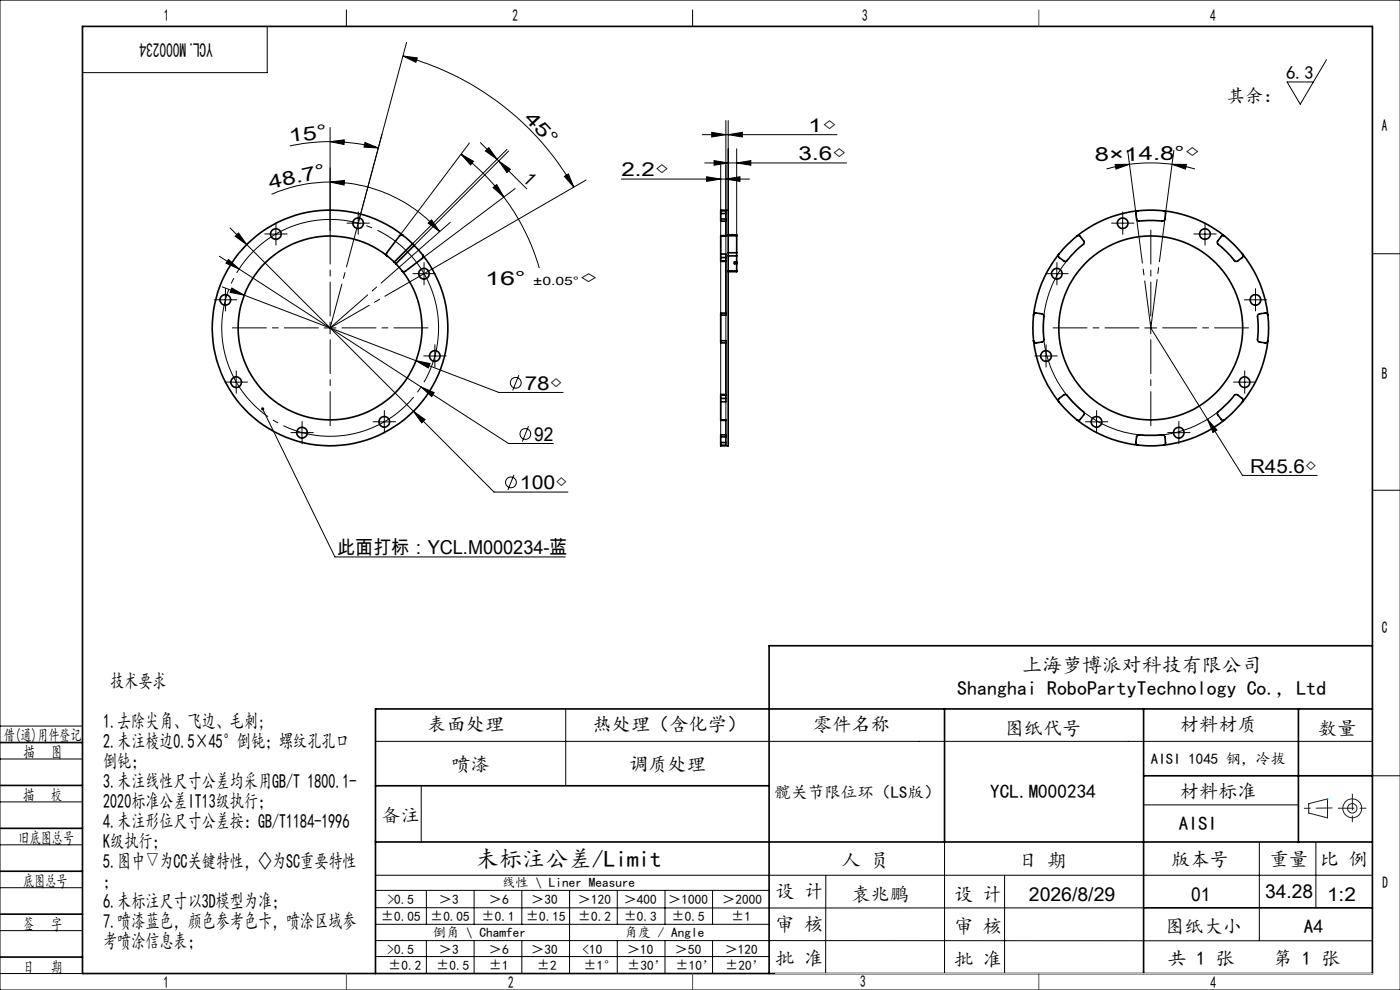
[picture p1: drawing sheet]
<svg xmlns="http://www.w3.org/2000/svg" width="297mm" height="210mm" viewBox="0 0 297 210" stroke-linecap="round" stroke-linejoin="round" font-family="sans-serif">
<g fill="none" stroke="#000" stroke-width=".21">
<path d="M0 0h297v210h-297zM56.7 5.6v9.8h-39.2M73.5 2.1v3.5M85.5 11.9l3 .4-.3 .9zM85.5 11.9a59.8 59.8 0 0 1 36.2 27.8M86.3 9l-10.3 38.3M146.9 2.1v3.5M281.4 12.7l-5.6 9.4-2.7-4.7h5.5M70 38.6l3.1-.3-.1 1zM70 38.6a30.9 30.9 0 0 1 23.3 10.5M70 38.6a32.1 32.1 0 0 0-12.4 2.6M70 27v21.8"/>
<path d="M70 30l3-.3v.9zM70 30a40.2 40.2 0 0 1 10.3 1.4M70 30a39.4 39.4 0 0 0-8.5 1M77.4 30.2l2.9 1.2-3.1-.2zM97.8 32.7l2.6 1.5-.6 .8zM97.8 32.7a46.1 46.1 0 0 1 9.1 9.1M99.6 30.3l-14.8 19.7M101.9 30.3l9.9 9.8M103 32l.7-.7 1.7 2.5zM104.6 39.8l.8-.7 1.5 2.7zM105.8 34.1l2.5 1.8-.7 .7zM107.6 31.7l-20.1 20"/>
<path d="M107.9 32l-20 20.1M109.3 40l-19.7 14.8M119.7 37.4l.9-.5 1.1 2.8zM124.3 38.2l-34.3 19.9M131.8 38h27.2M149 28.6h28.6M149.5 34.6h30.1M149.9 37.5l3 .5-3 .5zM151 28.1l3 .5-3 .5zM151.5 34.1l3 .5-3 .5zM152.9 35v57.7M154 38l3-.5v1z"/>
<path d="M154 25.6v63.4M154.5 28.6l3-.5v1zM154.5 25.6v19M156.3 34.6l3-.5v1zM156.3 31.6v18.4M236.6 34.9l3-.1-2.9 1.1zM239.2 31.9l1.9 14M239.6 34.8a36.3 36.3 0 0 1 9 0M239.6 34.8l-4.9 1M248.6 34.8l3.1 .1-.2 1zM248.6 34.8l4.9 1M249 31.9l-1.7 13.4"/>
<path d="M46.5 54.4l4.2 2.7M48.5 55l2.2 2.1-2.8-1.3zM48.8 48.4l38.9 38.8M49.9 50.1l.7-.7 1.8 2.5zM50.7 57.1l38.6 25M57.3 49.7h2.5M58.5 48.4v2.5M74.7 47.3h2.5M76 46.1v2.5M88.7 58.1h2.5M90 56.8v2.5M90.8 47.3l.7-.7 1.8 2.5z"/>
<path d="M95.5 47.2l-6.7 5.8M106.9 41.8a47.5 47.5 0 0 1 7.5 15.1M223 58.1h2.5M224.2 56.8v2.5M226.3 55.3a22.8 22.8 0 0 0 1.8 30.5 22.8 22.8 0 0 0 30.5 1.4M236.9 47.3h2.5M238.2 46.1v2.5M254.4 49.7h2.5M255.6 48.4v2.5M291.1 53.8h5.9M46.6 63.6h2.5M47.1 60.8l58.7 22.4h13.7"/>
<path d="M47.8 62.4v2.5M49.2 61.1l2.6 1.5-3-.6zM50.1 79.8v2.5M68.8 69.6h2.5M70 68.3v2.5M88.2 76.5l3 .6-.3 1zM91 75.5h2.5M92.3 74.3v2.5M110.1 79.6l-1.3 3.2M220.7 75.5h2.5M221.9 74.3v2.5M242.9 69.6h2.5"/>
<path d="M244.1 68.3v2.5M244.1 69.6l12.1 19.3M264.1 79.8v2.5M265.1 63.6h2.5M266.3 62.4v2.5M48.9 81.1h2.5M55.7 86.7l15.3 31.4h48.9M62.8 91.8h2.5M64.1 90.5v2.5M80.3 89.5h2.5M81.5 88.2v2.5M87.7 87.2l2.5 1.8-.7 .7z"/>
<path d="M87.7 87.2l17.1 17.2h15.7M89.3 82.1l2.8 1.2-.5 .8zM89.3 82.1l18.6 12h9.5M112.1 90.4l-1.3 3.3M231.4 89.5h2.5M232.6 88.2v2.5M248.8 91.8h2.5M250.1 90.5v2.5M256.2 88.9l2 2.3-.9 .5zM256.2 88.9l7.4 12h15.8M262.8 81.1h2.5M109 100.7l-1.3 3.3"/>
<path d="M291.1 104h5.9M0 154h17.5M79.7 157.3h211.4M120 150.4v16.3M0 179.2h17.5M0 161h17.5M0 170.1h17.5M89.4 166.9v11.8M200.4 178.6v27.9M242.6 170.7h32.8M267.2 178.6v21M279.2 178.6v14"/>
<path d="M291.1 164.6h6M0 188.3h17.5M0 197.4h17.5M79.7 185.7h211.4M79.7 199.5l211.4 .1M79.7 192.5l162.9 .1M79.7 188.9h83.5M79.7 196.1h83.5M90.5 188.9v7.2M90.5 199.5v7M100.6 188.9v7.2M100.6 199.5v7"/>
<path d="M110.7 188.9v7.2M110.7 199.5v7M120.8 188.9v17.6M131 188.9v7.2M131 199.5v7M141.1 188.9v7.2M141.1 199.5v7M151.2 188.9v7.2M151.2 199.5v7M175.2 185.7v20.9M213.1 185.7v20.8M0 206.5h17.5"/>
<path d="M79.7 202.9h83.5M163.2 206.5h127.9"/>
<circle cx="109.4" cy="81.2" r="1.14"/>
<circle cx="111.5" cy="92.1" r="1.15"/>
<circle cx="108.4" cy="102.3" r="1.15"/>
</g>
<path d="M92 62.8a23 23 0 0 0-38.5-9.3 23 23 0 0 0 10.5 38.2 23 23 0 0 0 28.4-27.6l-.4-1.3" fill="none" stroke="#000" stroke-width=".21" stroke-dasharray="30.5 1.3 1.3 1.3" stroke-dashoffset="11.6" stroke-linecap="butt"/>
<g fill="none" stroke="#191924" stroke-width=".21">
<path d="M277.6 170.5l4-1v4l-4-1z"/>
<circle cx="286.9" cy="171.5" r="1.01"/>
<circle cx="286.9" cy="171.5" r="2"/>
</g>
<path d="M67.5 69.5h-18.2M70 67v-18.2M70 72v18.3M72.5 69.5h18.3M241.6 69.5h-18.2M244.1 67v-18.2M244.1 72v18.3M246.6 69.5h18.3" fill="none" stroke="#000" stroke-width=".21" stroke-dasharray="30.5 1.3 1.3 1.3" stroke-dashoffset="23.3"/>
<g fill="none" stroke="#000" stroke-width=".21" stroke-dasharray="30.5 1.3 1.3 1.3">
<path d="M57.3 49.6h-1.1M58.5 48.4v-1.1M58.5 50.9v1.1M59.8 49.6h1.1M74.7 47.3h-1.1M76 46.1v-1.1M76 48.6v1.1M77.2 47.3h1.2M88.7 58h-1.1M90 56.8v-1.1M90 59.3v1.1M91.2 58h1.1"/>
<path d="M223 58h-1.2M224.2 56.8v-1.1M224.2 59.3v1.1M225.5 58h1.1M236.9 47.3h-1.1M238.2 46.1v-1.1M238.2 48.6v1.1M239.4 47.3h1.2M254.4 49.6h-1.1M255.6 48.4v-1.1M255.6 50.9v1.1M256.9 49.6h1.1"/>
<path d="M46.6 63.6h-1.2M47.8 62.3v-1.1M47.8 64.8v1.2M49.1 63.6h1.1M50.1 79.8v-1.1M91 75.5h-1.1M92.3 74.3v-1.2M92.3 76.8v1.1M93.5 75.5h1.1M220.7 75.5h-1.2M221.9 74.3v-1.2M221.9 76.8v1.1"/>
<path d="M223.2 75.5h1.1M264.1 79.8v-1.1M265.1 63.6h-1.1M266.4 62.3v-1.1M266.4 64.8v1.2M267.6 63.6h1.1M48.9 81h-1.2M50.1 82.3v1.1M51.4 81h1.1M62.8 91.8h-1.1M64.1 90.5v-1.1M64.1 93v1.1"/>
<path d="M65.3 91.8h1.2M80.3 89.5h-1.1M81.5 88.2v-1.1M81.5 90.7v1.1M82.8 89.5h1.1M231.4 89.5h-1.1M232.6 88.2v-1.1M232.6 90.7v1.1M233.9 89.5h1.1M248.8 91.8h-1.1M250.1 90.5v-1.1M250.1 93v1.1"/>
<path d="M251.3 91.8h1.2M262.8 81h-1.1M264.1 82.3v1.1M265.3 81h1.1"/>
</g>
<path d="M244.1 69.5l3.2-24.2" fill="none" stroke="#000" stroke-width=".21" stroke-dasharray="30.5 1.3 1.3 1.3" stroke-dashoffset="20.1"/>
<path d="M244.1 69.5l-3-23.6" fill="none" stroke="#000" stroke-width=".21" stroke-dasharray="30.5 1.3 1.3 1.3" stroke-dashoffset="20.4"/>
<path d="M70 69.5l18.8-16.5" fill="none" stroke="#000" stroke-width=".21" stroke-dasharray="30.5 1.3 1.3 1.3" stroke-dashoffset="19.9"/>
<path d="M76 47.3l-6 22.2M70 69.5l20-11.5" fill="none" stroke="#000" stroke-width=".21" stroke-dasharray="30.5 1.3 1.3 1.3" stroke-dashoffset="20.9"/>
<g fill="none" stroke="#000" stroke-width=".35">
<path d="M17.5 5.6h273.6v200.9h-273.6zM82.1 54.3l1.5 1.3M82.1 54.3a19.5 19.5 0 0 0-31.1 10.9 19.5 19.5 0 0 0 23.3 23.4 19.5 19.5 0 0 0 11-31.1M83.6 55.6l.4 .3M84 55.9l1.3 1.6M85.5 49.9a.47 .47 0 0 0-.7 .1l-2.7 3.6-.1 .4 .1 .3M85.5 49.9l2 1.8M85.5 49.9a25 25 0 0 0-39.9 14.2 25 25 0 0 0 29.9 29.8 25 25 0 0 0 14.2-39.8M87.5 51.7l.4 .4M87.5 51.7l-3.9 3.9M87.9 52.1l1.8 2M87.9 52.1l-3.9 3.8"/>
<path d="M89.7 54.1a.47 .47 0 0 1-.1 .7l-3.7 2.8-.6-.1M152.9 53.9h1.1v12.9h-1.1M152.9 50.1v3.8M152.9 44.7h1.1v5.4h-1.1M152.9 44.7v-.1h1.6v50h-1.6v-.2M152.9 53.9v.7M152.9 55.3l1.1 .1M152.9 44.7v.6M152.9 46.5v.4h1.1M152.9 54.6h1.1M152.9 55.3h1.1M152.9 45.3v1.2"/>
<path d="M152.9 54.6v.7M152.9 45.3h1.1M152.9 46.5h1.1M154 50l-1.1 .1M154.5 49.8h1.8v.2M154.5 57.5h1.8M154.5 54.3h1.8M154.5 53.6h1.8M154.5 50h1.8M156.3 55.6h-.5v.3h.5M156.3 55.9v1.6M156.3 54.3v1.3"/>
<path d="M156.3 53.6v.7M156.3 57.5v.1h-1.8M156.3 50v3.6M156.3 55.6v.3M224.6 53.9a25.3 25.3 0 0 0-5.3 12.9M228.5 50.1l.4-.1 .3 .2 .7 1v.5l-1.5 1.3-2.3 2.4h-.4l-1-.8a.52 .52 0 0 1-.1-.7M228.5 50.1l-2.1 1.8-1.8 2M241.4 44.7a.49 .49 0 0 0-.5 .6l.2 1.3 .5 .3 1.9-.1 3.1 .1a.49 .49 0 0 0 .5-.4l.2-1.4-.5-.4M241.4 44.7l2.1-.1 3.3 .1M241.4 44.7a24.5 24.5 0 0 0-12.9 5.4M246.8 44.7a24.5 24.5 0 0 1 13 5.4M259.8 50.1h-.7l-.8 1.1v.5l1.9 1.7 1.9 2h.4l1.1-.8 .1-.4-.1-.3"/>
<path d="M259.8 50.1l2 1.8 1.8 2M263.6 53.9a24.5 24.5 0 0 1 5.4 12.9M152.9 72.3h1.1v12.9h-1.1M152.9 66.8v5.5M152.9 72.3v.4h1.1M154 66.4h-1.1v.4M219.3 66.8l.2-.3 .3-.1 1.2 .2 .4 .3v5.4l-.3 .3-1.4 .1-.2-.1-.2-.3M219.3 66.8l-.2 2.8 .2 2.7M219.3 72.3a25.3 25.3 0 0 0 5.3 12.9M269 66.8l-.4-.4-1.4 .2a.49 .49 0 0 0-.4 .5l.1 1.9-.1 3.1 .3 .5 1.3 .1a.49 .49 0 0 0 .6-.4M269 66.8a21 21 0 0 1 0 5.5M269 72.3a24.5 24.5 0 0 1-5.4 12.9"/>
<path d="M152.9 89.1h1.1v5.3h-1.1M152.9 85.2v3.9M152.9 84.5v.7M152.9 89.1l1.1 .1M152.9 93.9v.5M152.9 84.5h1.1M152.9 83.8v.7M152.9 92.7v1.2M152.9 83.8h1.1M152.9 93.9h1.1M152.9 92.7h1.1M154 83.7l-1.1 .1"/>
<path d="M154 92.2h-1.1v.5M224.6 85.2a.47 .47 0 0 1 .1-.7l1-.8 .6 .1 1.3 1.5 2.3 2.1v.5l-.7 1.1a.47 .47 0 0 1-.7 .1M224.6 85.2l2.3 2.5 1.6 1.4M228.5 89.1a25.3 25.3 0 0 0 12.9 5.3M241.4 94.4l-.3-.2-.2-.3 .2-1.3 .4-.4h5.3l.3 .5 .2 1.2-.1 .2-.4 .3M241.4 94.4l2.1 .2 3.3-.2M259.8 89.1a25.3 25.3 0 0 1-13 5.3M263.6 85.2l.1-.3-.2-.4-1-.8-.6 .1-1.2 1.5-2.4 2.1v.5l.8 1.1a.47 .47 0 0 0 .7 .1M263.6 85.2l-1.8 2-2 1.9M291.1 137h-127.9v69.5M0 157.5h17.5M200.4 150.4v28.2"/>
<path d="M242.6 150.4v56.1M275.4 150.4v28.3M291.1 150.4h-211.4v56.1M0 175.7h17.5M0 166.6h17.5M79.7 166.7h83.5M79.7 178.6h211.4M242.6 164.6h48.5M0 184.8h17.5M0 193.9h17.5M242.6 192.6h48.5M0 203h17.5"/>
<circle cx="58.5" cy="49.6" r="1.12"/>
<circle cx="76" cy="47.3" r="1.12"/>
<circle cx="89.9" cy="58.1" r="1.12"/>
<circle cx="224.2" cy="58.1" r="1.12"/>
<circle cx="238.2" cy="47.3" r="1.12"/>
<circle cx="255.6" cy="49.6" r="1.12"/>
<circle cx="47.8" cy="63.6" r="1.12"/>
<circle cx="92.2" cy="75.5" r="1.12"/>
<circle cx="221.9" cy="75.5" r="1.12"/>
<circle cx="244.1" cy="69.6" r="19.5"/>
<circle cx="266.3" cy="63.6" r="1.12"/>
<circle cx="50.1" cy="81.1" r="1.12"/>
<circle cx="64.1" cy="91.8" r="1.12"/>
<circle cx="81.5" cy="89.5" r="1.13"/>
<circle cx="232.6" cy="89.5" r="1.13"/>
<circle cx="250.1" cy="91.8" r="1.12"/>
<circle cx="264" cy="81.1" r="1.12"/>
</g>
<path d="M282.6 171.4l-5.9 .1M283.9 171.4h6M286.9 168.4v6" fill="none" stroke="#191924" stroke-width=".21" stroke-dasharray="6.3 1.3 1.3 1.3" stroke-dashoffset="3"/>
<path d="M164.5 206.5h126.6" fill="none" stroke="#c0c0c0" stroke-width=".21"/>
<path d="M220.4 2.1v3.5M73.5 206.5v3.5M146.9 206.5v3.5M220.4 206.5v3.5" fill="none" stroke="#00f" stroke-width=".21"/>
<path d="M281.6 169.5h.1" fill="none" stroke="#0ff" stroke-width=".21"/>
<g fill="#000">
<path d="M55.6 86.4a.35 .35 0 0 1 .5 .2 .35 .35 0 0 1-.4 .4 .35 .35 0 0 1-.2-.5l.2 .2z"/>
<path d="M77.4 30.2l2.9 1.2-3.1-.2zM70 30l3-.3v.9z"/>
<path d="M103 32l.7-.7 1.7 2.5zM105.8 34.1l2.5 1.8-.7 .7z"/>
<path d="M119.7 37.4l.9-.5 1.1 2.8zM85.5 11.9l3 .4-.3 .9z"/>
<path d="M149.9 37.5l3 .5-3 .5zM154 38l3-.5v1z"/>
<path d="M248.6 34.8l3.1 .1-.2 1zM236.6 34.9l3-.1-2.9 1.1z"/>
<path d="M48.5 55l-.6 .8 2.8 1.3zM89.3 82.1l2.3 2 .5-.8z"/>
<path d="M90.8 47.3l.7-.7 1.8 2.5zM70 38.6l3.1-.3-.1 1z"/>
<path d="M49.2 61.1l-.4 .9 3 .6zM88.2 76.5l2.7 1.6 .3-1zM50.6 49.4l-.7 .7 2.5 1.8zM87.7 87.2l1.8 2.5 .7-.7zM104.6 39.8l.8-.7 1.5 2.7zM97.8 32.7l2.6 1.5-.6 .8zM151.5 34.1l3 .5-3 .5zM156.3 34.6l3-.5v1zM151 28.1l3 .5-3 .5zM154.5 28.6l3-.5v1zM256.2 88.9l1.1 2.8 .9-.5z"/>
</g>
<text font-size="4.9" x="100.9" y="184">未标注公差/Limit</text>
<g font-size="4.2">
<text x="45.1" y="9.2" transform="rotate(-180 45.1 9.2)">YCL.M000234</text>
<text x="216.8" y="142.5">上海萝博派对科技有限公司</text>
<text x="23.4" y="146">技术要求</text>
<text x="203.1" y="147.4">Shanghai RoboPartyTechnology Co., Ltd</text>
<text x="21.9" y="154.5">1.去除尖角、飞边、毛刺;</text>
<text x="21.9" y="158.7">2.未注棱边0.5×45°倒钝；螺纹孔孔口</text>
<text x="21.9" y="162.9">倒钝；</text>
<text x="21.9" y="167.2">3.未注线性尺寸公差均采用GB/T 1800.1-</text>
<text x="21.9" y="171.4">2020标准公差IT13级执行；</text>
<text x="21.9" y="175.6">4.未注形位尺寸公差按：GB/T1184-1996</text>
<text x="21.9" y="179.9">K级执行；</text>
<text x="21.9" y="184.1">5.图中▽为CC关键特性，◇为SC重要特性</text>
<text x="21.9" y="188.3">；</text>
<text x="21.9" y="192.6">6.未标注尺寸以3D模型为准；</text>
<text x="21.9" y="196.8">7.喷漆蓝色，颜色参考色卡，喷涂区域参</text>
<text x="21.9" y="201">考喷涂信息表；</text>
</g>
<g font-size="4.1">
<text x="111.1" y="25.2" transform="rotate(47 111.1 25.2)">4 5 °</text>
<text x="171.5" y="28">1◇</text>
<text x="61.4" y="30.2" transform="rotate(-7 61.4 30.2)">1 5 °</text>
<text x="169.4" y="34">3.6◇</text>
<text x="232.3" y="34.2" transform="rotate(-1 232.3 34.2)">8 × 1 4 .8 °◇</text>
<text x="57.3" y="40.1" transform="rotate(-12 57.3 40.1)">48.7°</text>
<text x="110.7" y="38.2" transform="rotate(45 110.7 38.2)">1</text>
<text x="131.8" y="37.4">2.2◇</text>
<text x="102.9" y="60.4">16°</text>
<text x="122.9" y="60.4">◇</text>
<text x="111.3" y="82.6">78◇</text>
<text x="113.3" y="93.5">92</text>
<text x="265.2" y="100.3">R45.6◇</text>
<text x="110.3" y="103.8">100◇</text>
<text x="71.5" y="117.5">此面打标：YCL.M000234-蓝</text>
<text x="90.7" y="155.1">表面处理</text>
<text x="125.7" y="155.1">热处理（含化学）</text>
<text x="172.5" y="155.1">零件名称</text>
<text x="213.1" y="155.8">图纸代号</text>
<text x="250.3" y="155.1">材料材质</text>
<text x="279.6" y="155.8">数量</text>
<text x="95.8" y="163.5">喷漆</text>
<text x="133.5" y="163.5">调质处理</text>
<text x="210.1" y="169.2">YCL.M000234</text>
<text x="250.3" y="169.2">材料标准</text>
<text x="80.9" y="174.3">备注</text>
<text x="250.1" y="176">AISI</text>
<text x="178.5" y="184">人 员</text>
<text x="216" y="184">日 期</text>
<text x="248.5" y="183.7">版本号</text>
<text x="269.4" y="183.7">重量</text>
<text x="280" y="183.7">比 例</text>
<text x="164.5" y="190.5">设 计</text>
<text x="180.6" y="191">袁兆鹏</text>
<text x="202.4" y="191">设 计</text>
<text x="218.3" y="191">2026/8/29</text>
<text x="252.7" y="191">01</text>
<text x="268.4" y="190.5">34.28</text>
<text x="281.5" y="191">1:2</text>
<text x="164.5" y="197.4">审 核</text>
<text x="202.4" y="197.9">审 核</text>
<text x="247.2" y="198">图纸大小</text>
<text x="276.6" y="198">A4</text>
<text x="164.5" y="204.6">批 准</text>
<text x="202.4" y="205">批 准</text>
<text x="247.7" y="204.6">共 1 张</text>
<text x="270.1" y="204.6">第 1 张</text>
</g>
<g font-size="3.9">
<text x="272.8" y="16.8">6.3</text>
<text x="260.2" y="21.6">其余：</text>
</g>
<g font-size="3.5">
<text x="34.8" y="4.4">1</text>
<text x="108.7" y="4.4">2</text>
<text x="182.9" y="4.4">3</text>
<text x="256.7" y="4.4">4</text>
<text x="293.2" y="27.8">A</text>
<text x="293.2" y="80.3">B</text>
<text x="293.2" y="134.2">C</text>
<text x=".8" y="157.2">借(通)用件登记</text>
<text x="5" y="160.8">描</text>
<text x="10.9" y="160.8">图</text>
<text x="4.9" y="169.8">描</text>
<text x="10.8" y="169.8">校</text>
<text x="164.3" y="169.2">髋关节限位环（LS版）</text>
<text x="3.9" y="179">旧底图总号</text>
<text x="4.9" y="188.1">底图总号</text>
<text x="293.3" y="188.4">D</text>
<text x="4.9" y="197.2">签</text>
<text x="10.8" y="197.2">字</text>
<text x="4.9" y="206.3">日</text>
<text x="10.8" y="206.3">期</text>
<text x="34.7" y="209.6">1</text>
<text x="107.8" y="209.6">2</text>
<text x="182.5" y="209.3">3</text>
<text x="256.8" y="209.7">4</text>
</g>
<text font-size="3.2" x="244.2" y="162.1">AISI 1045 钢，冷拔</text>
<g font-size="2.8">
<text x="82.2" y="191.7">&gt;0.5</text>
<text x="93.1" y="191.7">＞3</text>
<text x="103.7" y="191.7">＞6</text>
<text x="106.6" y="188.1">线性 \ Liner Measure</text>
<text x="112.7" y="191.7">＞30</text>
<text x="122.6" y="191.7">＞120</text>
<text x="132.3" y="191.7">＞400</text>
<text x="141.8" y="191.7">＞1000</text>
<text x="153.2" y="191.7">＞2000</text>
<text x="80.8" y="195.3">±0.05</text>
<text x="91.2" y="195.3">±0.05</text>
<text x="102.2" y="195.3">±0.1</text>
<text x="111.6" y="195.3">±0.15</text>
<text x="122.6" y="195.3">±0.2</text>
<text x="132.3" y="195.3">±0.3</text>
<text x="142.5" y="195.3">±0.5</text>
<text x="155.1" y="195.3">±1</text>
<text x="82.2" y="202.3">&gt;0.5</text>
<text x="91.8" y="198.8">倒角 \ Chamfer</text>
<text x="93.1" y="202.3">＞3</text>
<text x="103.7" y="202.3">＞6</text>
<text x="112.7" y="202.3">＞30</text>
<text x="123.6" y="202.3">&lt;10</text>
<text x="132.5" y="198.8">角度 / Angle</text>
<text x="133" y="202.3">＞10</text>
<text x="143.2" y="202.3">＞50</text>
<text x="153.7" y="202.3">＞120</text>
<text x="82.3" y="205.8">±0.2</text>
<text x="92.5" y="205.8">±0.5</text>
<text x="103.7" y="205.8">±1</text>
<text x="113.9" y="205.8">±2</text>
<text x="123.8" y="205.7">±1°</text>
<text x="133" y="205.7">±30’</text>
<text x="143.3" y="205.7">±10’</text>
<text x="153.8" y="205.8">±20’</text>
</g>
<text font-size="2.4" x="113.1" y="60.4">±0.05°</text>
</svg>
